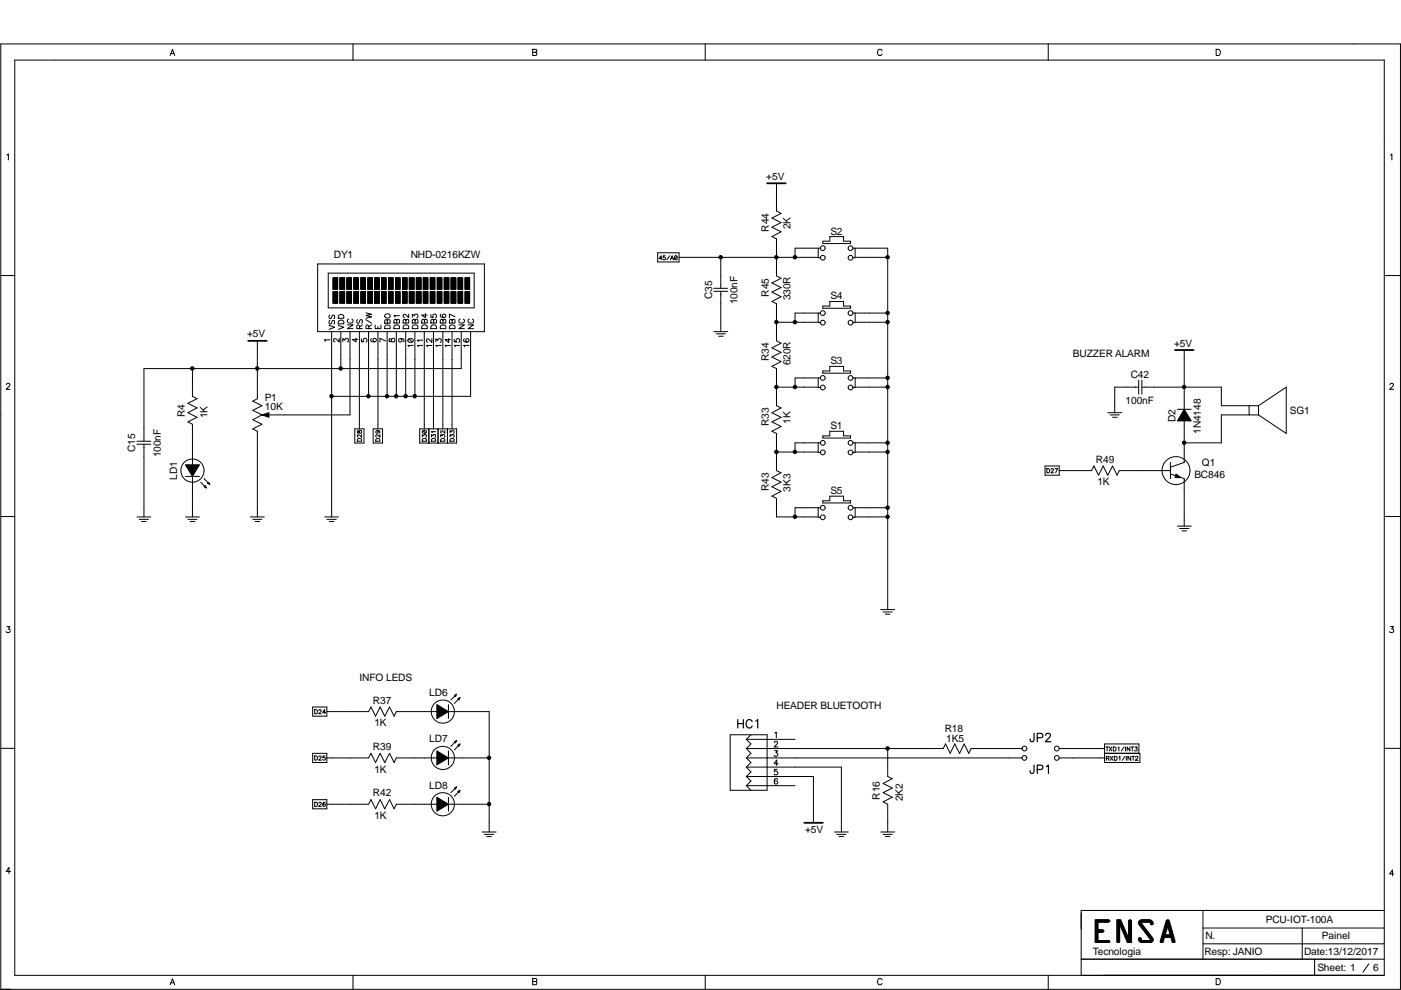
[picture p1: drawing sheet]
<svg xmlns="http://www.w3.org/2000/svg" width="297mm" height="210mm" viewBox="0 0 297 210" stroke-linecap="round" stroke-linejoin="round" font-family="sans-serif">
<g fill="none" stroke="#000" stroke-width=".21">
<path d="M.2 9.3h296.7v200.5h-296.7zM3.1 12.7h290.4v194.1h-290.4zM36.1 11.8l.5-1.3 .4 1.3M36.2 11.3h.7M74.8 9.3v3.4M112.9 10.5h.8l.1 .2-.3 .4 .3 .2-.1 .4-.8 .1zM112.9 11.1h.6M149.5 9.3v3.4M187 10.8a.58 .58 0 0 0-.8-.2 .58 .58 0 0 0-.1 .9l.3 .3 .4-.1 .2-.2M222.2 9.3v3.4M257.8 10.5a.72 .72 0 0 1 .9 .3 .72 .72 0 0 1-.2 .9l-.7 .1zM1.5 32.9l.3-.3v1.3"/>
<path d="M164.6 38.9v5.8l1 .6-1.9 .9 1.9 1-1.9 1 1.9 .9-1.9 1.1 .9 .4v7.9l1 .5-1.9 1 1.9 1-1.9 .9 1.9 1-1.9 1 .9 .5v7.9l1 .5-1.9 .9 1.9 1-1.9 1 1.9 1-1.9 1 .9 .4v7.9l1 .5-1.9 1 1.9 1-1.9 1 1.9 .9-1.9 1 .9 .5v7.9l1 .4-1.9 1.1 1.9 .9-1.9 1 1.9 1-1.9 1 .9 .5v3.9h8.9v-1.9M294.8 32.9l.3-.3v1.3M.2 58.4h2.9M67.3 56h35.4v14.3h-35.4zM69.6 57.9h30.9v7.4h-30.9zM70.6 58.9h1v2.4h-1zM72 58.9h1.1v2.4h-1.1zM73.5 58.9h1v2.4h-1zM75 58.9h1v2.4h-1zM76.5 58.9h1v2.4h-1zM78 58.9h.9v2.4h-.9zM79.4 58.9h1v2.4h-1z"/>
<path d="M80.9 58.9h1v2.4h-1zM82.4 58.9h1v2.4h-1zM83.9 58.9h.9v2.4h-.9zM85.3 58.9h1v2.4h-1zM86.8 58.9h1v2.4h-1zM88.3 58.9h1v2.4h-1zM89.7 58.9h1v2.4h-1zM91.2 58.9h1v2.4h-1zM92.7 58.9h1v2.4h-1zM94.2 58.9h1v2.4h-1zM95.6 58.9h1v2.4h-1zM97.1 58.9h1v2.4h-1z"/>
<path d="M98.6 58.9h1v2.4h-1zM139.4 53.6h4.6v1.9h-4.6zM140.4 54.8h-.7l.5-.6v.9M141.1 54.2h-.5v.4a.32 .32 0 0 1 .5 0 .32 .32 0 0 1-.1 .5l-.5-.2M142 54.2l-.6 .9M142.2 55.1l.3-.9 .3 .9M142.3 54.8h.4M143.1 54.3a.44 .44 0 0 1 .5 .2 .44 .44 0 0 1-.1 .6l-.5-.2zM143.5 54.4l-.5 .5M152.8 54.6v6.5M173.5 52.6v2h-29.5M173.5 54.7h.4"/>
<path d="M173.9 52.6h-5.3v2M174.5 51.1h1.4v-.9h3v.9h1.4v.5h-5.8zM180.8 52.6h7.4v76.6M180.8 54.7h.5M181.3 52.6v2h6.9M293.5 58.4h3.4M40.8 78.1v5.9l1 .5-2 1 2 1-2 1 2 1-2 1 1 .5v8.6M54.6 72.3v12.2l-1 .5 1.9 1-1.9 1 1.9 1M69.8 69l1.1 .4-1.1 .4M69.9 67.9l-.1 .3v.4l.4 .1 .2-.7 .4-.1 .1 .3-.1 .5M69.9 66.8l-.1 .3v.4h.4l.2-.6 .4-.1 .1 .3-.1 .5M70 72.1h-1.2l.2 .2"/>
<path d="M70.3 70.3v39.3M70.6 61.8h1v2.5h-1zM71.7 69l1.2 .4-1.2 .4M71.9 68l.3-.1 .5 .1 .2 .7h-1.2zM71.9 66.8l.3-.1 .5 .1 .2 .7h-1.2zM71.9 71.7v.8l-.7-.7h-.4l-.1 .5 .3 .2M72 61.8h1.1v2.5h-1.1zM72.3 70.3v7.8M72.7 72.4v-.6l.4 .3v-.1a.4 .4 0 0 1 .7-.1 .4 .4 0 0 1-.1 .6M73.5 61.8h1v2.5h-1zM73.7 68.9h1.1l-1.1 .8h1.1M74 67.6a.43 .43 0 0 0-.3 .5 .43 .43 0 0 0 .4 .4h.3a.44 .44 0 0 0 .4-.4 .44 .44 0 0 0-.2-.5"/>
<path d="M74.2 70.3v17.7h-18.7M75 61.8h1v2.5h-1zM75.5 71.7v.8l-.8-.5h1.2M75.8 67.8l-.2 .2 .2 .5h.3l.2-.6h.5v.4l-.1 .2M76.2 70.3v20.6M76.2 69.7v-.7l-.2-.1-.3 .1-.1 .7h1.2M76.5 61.8h1v2.5h-1zM76.6 71.8v.6l.5 .1a.43 .43 0 0 1 0-.7 .43 .43 0 0 1 .6 .1 .43 .43 0 0 1-.1 .6M76.8 68.9l-.6 .4M77.6 66.3l1.2 .3-1.2 .3 1.2 .3-1.2 .3M77.6 67.8l1.2 .7M78 61.8h.9v2.5h-.9z"/>
<path d="M78.1 70.3v13.7M78.2 69.7v-.5l-.4-.3-.2 .3v.5h1.2M78.8 71.8l-.2 .2a.58 .58 0 0 0 .6 .5 .58 .58 0 0 0 .6-.6 .38 .38 0 0 0-.7 0 .38 .38 0 0 0 .3 .6M78.8 68.9l-.6 .4M79.4 61.8h1v2.5h-1zM79.5 68.9v.8h1.3v-.8M80.1 69.2v.5M80.1 70.3v20.6M80.9 61.8h1v2.5h-1zM81.6 69.1a.65 .65 0 0 1 1.1 .2v.4h-1.1zM81.6 67.9l.3-.1 .2 .2 .2-.2h.3l.1 .7h-1.1zM81.6 66.8a.58 .58 0 0 1 .7-.3 .58 .58 0 0 1 .4 .7 .58 .58 0 0 1-.7 .2 .58 .58 0 0 1-.4-.6z"/>
<path d="M81.7 72.3l-1.1-.6v.8M82.1 70.3v13.7M82.1 68v.5M82.4 61.8h1v2.5h-1zM82.5 71.8v.6h.4l.2-.5 .2-.2 .3 .1 .1 .5a.39 .39 0 0 1-.5 .2 .39 .39 0 0 1-.2-.5l-.2-.2zM83.6 67.8l.3-.1 .2 .3 .1-.2 .3-.1 .2 .1v.7h-1.2zM83.7 69l.3-.1 .5 .1 .2 .7h-1.2zM83.9 61.8h.9v2.5h-.9zM84 70.3v13.7M84.1 68v.5M84.7 66.9h-1.2l.3 .3M84.9 71.8a.36 .36 0 0 1 .3 .5 .36 .36 0 0 1-.6 .1 .36 .36 0 0 1 .1-.6h.2a.54 .54 0 0 1 .8 .5l-.2 .2"/>
<path d="M85.3 61.8h1v2.5h-1zM85.6 67.8l.2-.1 .3 .3v-.2l.3-.1 .2 .1 .1 .7h-1.2zM85.6 69l.3-.1 .6 .1 .2 .7h-1.2zM86 70.3v13.7M86.1 68v.5M86.5 72l.5-.2a.47 .47 0 0 1 .6 .5 .61 .61 0 0 1-.6 .3 .61 .61 0 0 1-.5-.5zM86.7 66.6v.8l-.8-.7h-.3l-.1 .4 .3 .2M86.7 71.8l.7 .7M86.8 61.8h1v2.5h-1zM87.4 67.3v-.7l.5 .4a.39 .39 0 0 1 .6-.3 .39 .39 0 0 1-.1 .7M87.5 67.8l.3-.1 .2 .3 .1-.2 .3-.1 .2 .1v.7h-1.2zM87.6 69l.3-.1 .5 .1 .2 .7h-1.2z"/>
<path d="M87.6 73.2h-1.1l.2 .3M88 70.3v13.7M88 68v.5M88.3 61.8h1v2.5h-1zM89.5 67.8l.2-.1 .3 .3 .1-.2 .3-.1 .1 .1 .1 .7h-1.2zM89.6 69l.3-.1 .5 .1 .2 .7h-1.2zM89.6 73.2h-1.1l.2 .3M89.6 72.1h-1.1l.2 .3M89.7 61.8h1v2.5h-1zM90 70.3v20.6M90 68v.5M90.2 66.5v.9l-.8-.6h1.2"/>
<path d="M91.2 61.8h1v2.5h-1zM91.4 66.7v.6h.5a.41 .41 0 0 1-.1-.6 .41 .41 0 0 1 .7 .1 .41 .41 0 0 1-.2 .6M91.4 67.8l.3-.1 .2 .3 .1-.2 .3-.1 .2 .1v.7h-1.1zM91.5 69l.3-.1 .6 .1 .1 .7h-1.1zM91.6 73.2h-1.2l.2 .3M91.6 71.8v.8l-.8-.8-.4 .3 .1 .3 .2 .1M91.9 70.3v20.6M91.9 68v.5M92.4 72.5v-.7l.4 .4a.41 .41 0 0 1 .4-.4 .41 .41 0 0 1 .4 .3 .41 .41 0 0 1-.3 .5M92.7 61.8h1v2.5h-1zM93.4 67.8l.3-.1 .2 .3 .1-.2 .3-.1 .2 .1v.7h-1.2zM93.5 69l.3-.1 .6 .1 .1 .7h-1.2z"/>
<path d="M93.5 66.6l-.1 .1a.37 .37 0 0 0 .2 .6h.5a.36 .36 0 0 0 .4-.5 .36 .36 0 0 0-.6-.1 .36 .36 0 0 0 .1 .6h.1M93.6 73.2h-1.2l.2 .3M93.9 70.3v20.6M93.9 68v.5M94.2 61.8h1v2.5h-1zM95.1 71.8v.8l-.7-.6h1.1M95.4 67.8l.2-.1 .3 .3 .1-.2 .3-.1 .1 .1 .1 .7h-1.2zM95.5 69l.3-.1 .5 .1 .2 .7h-1.2zM95.5 73.2h-1.1l.2 .3M95.6 61.8h1v2.5h-1zM95.8 70.3v20.6M95.9 68v.5"/>
<path d="M96.3 71.9v.6h.5a.42 .42 0 0 1 0-.6 .42 .42 0 0 1 .7 .1 .42 .42 0 0 1-.3 .6M96.5 67.1l-1.2-.5v.8M97.1 61.8h1v2.5h-1zM97.3 68.9h1.2l-1.2 .8h1.2M97.4 73.2h-1.1l.2 .3M97.6 67.6a.43 .43 0 0 0-.3 .5 .43 .43 0 0 0 .4 .4h.3a.44 .44 0 0 0 .5-.4 .44 .44 0 0 0-.3-.5M97.8 70.3v7.8h-67.3v15.5M98.5 71.8l-.2 .1a.56 .56 0 0 0 .5 .7 .56 .56 0 0 0 .6-.4 .36 .36 0 0 0-.3-.4 .36 .36 0 0 0-.4 .3 .36 .36 0 0 0 .4 .4M98.6 61.8h1v2.5h-1zM99.2 68.9h1.2l-1.2 .8h1.2M99.4 73.2h-1.1l.2 .3M99.5 67.6a.43 .43 0 0 0-.3 .5 .43 .43 0 0 0 .5 .4h.3a.44 .44 0 0 0 .4-.4 .44 .44 0 0 0-.2-.5"/>
<path d="M99.8 70.3v13.7h-29.5M151.3 70.3h3M151.3 61.1h3M151.3 61.8h3M151.8 70.8h2M152.4 71.3h.9M152.8 61.8v8.5M173.5 66.4v1.9h-8.9M173.5 68.4h.4M173.9 66.4h-5.3v1.9M174.5 64.9h1.4v-1h3v1h1.4v.5h-5.8zM174.5 78.7h1.4v-1h3v1h1.4v.4h-5.8z"/>
<path d="M180.8 66.4h7.4M180.8 68.4h.5M181.3 66.4v1.9h6.9M251.1 74.2v12.6M1.4 81.6l.1-.3h.4l.2 .4-.8 .8h.9M29 93.6h3M29 94.2h3M30.5 94.2v15.4M39.3 98.6h3l-1.5 2.4zM55.5 88l1.5-.5v1zM55.5 88l-1.9 1 1.9 1-1.9 .9 1 .5v18.2M75.2 90.9h2v3h-2z"/>
<path d="M75.8 93.1a.5 .5 0 0 1 .9 .2v.3h-.9zM75.8 91.4v.4h.2l.4-.5a.3 .3 0 0 1 .3 .3 .3 .3 0 0 1-.3 .3l-.3-.5zM76.7 92.1v.6l-.8-.5-.1 .3 .2 .2M79.1 90.9h2v3h-2zM79.7 93.1a.5 .5 0 0 1 .9 .2v.3h-.9zM80 91.3a.28 .28 0 0 1 .2 .4 .28 .28 0 0 1-.4 .1 .28 .28 0 0 1 0-.4h.7l-.1 .4M80.6 92.1v.6l-.8-.5-.1 .3 .2 .2M89 90.9h7.8v3h-7.8zM89.5 92.6v-.4l.4 .2a.3 .3 0 0 1 .4-.2 .3 .3 0 0 1 0 .5M89.6 93.1a.5 .5 0 0 1 .8 .2v.3h-.9zM89.6 91.4a.44 .44 0 0 1 .5-.2 .44 .44 0 0 1 .3 .5 .44 .44 0 0 1-.6 .2 .44 .44 0 0 1-.2-.5zM89.7 91.3l.6 .5"/>
<path d="M90.9 90.9v3M91.5 92.6v-.4l.3 .2a.3 .3 0 0 1 .5-.2 .3 .3 0 0 1-.1 .5M91.5 93.1a.5 .5 0 0 1 .9 .2v.3h-.9zM92.4 91.5h-.9l.1 .2M92.9 90.9v3M93.4 92.6v-.4l.4 .2a.3 .3 0 0 1 .4-.2 .3 .3 0 0 1-.1 .5M93.5 93.1a.5 .5 0 0 1 .8 .2v.3h-.9zM94.3 91.3v.6l-.7-.6-.2 .4 .2 .1M94.9 90.9v3M95.4 92.6v-.4l.4 .2a.3 .3 0 0 1 .4-.2 .3 .3 0 0 1-.1 .5M95.4 91.8v-.5l.4 .3a.3 .3 0 0 1 .4-.3 .3 .3 0 0 1-.1 .6M95.5 93.1a.5 .5 0 0 1 .8 .2v.3h-.9z"/>
<path d="M173.5 80.1v2h-8.9M173.5 93.9v1.9h-8.9M173.5 95.9h.4M173.5 82.2h.4M173.9 80.1h-5.3v2M173.9 93.9h-5.3v1.9M174.5 92.4h1.4v-1h3v1h1.4v.5h-5.8zM180.8 93.9h7.4M180.8 80.1h7.4M180.8 95.9h.5M180.8 82.2h.5M181.3 80.1v2h6.9"/>
<path d="M181.3 93.9v1.9h6.9M221.6 98.8h3v2h-3zM222 99.4h.2a.47 .47 0 0 1 .4 .4 .47 .47 0 0 1-.4 .4h-.2zM222.8 99.6l.2-.2 .3 .1-.5 .7h.6M223.6 99.4h.6l-.4 .8M224.6 99.8h6.8l.5-1 1 2 1-2 1 2 1-2 1 2 .4-1h10.9M234.9 87.5h2.9M235.4 88h1.9M235.9 88.5h1M241.4 82.1h-5.1v5.4M241.4 80.6v3M242.1 82.1h16.8v3.9h7.9"/>
<path d="M242.1 80.6v3M248.2 98v3.5M249.6 86.8h3M251.1 86.8l1.5 2.4h-3zM251.1 89.2v8.8l-2.9 1.1M264.8 86v2M266.8 88h-7.9v5.9h-7.8M266.8 86v2M266.8 86l5.9-3.9v9.8l-5.9-3.9M294.7 81.6l.1-.3h.4l.2 .4-.8 .8h.9M.2 109.5h2.9M29 109.6h3"/>
<path d="M29.5 110.1h2M30 110.6h1M39.3 109.6h3M39.3 101h3M39.8 110.1h2M40.3 110.6h1M40.8 101v8.6M42.5 102.2l1.3 1.3M43.3 103.2l.2-.2 .3 .5zM43.3 101.5l1.2 1.2M44 102.4l.2-.2 .3 .5zM53.1 109.6h2.9"/>
<path d="M53.6 110.1h1.9M54.1 110.6h1M68.8 109.6h3M69.3 110.1h2M69.8 110.6h1M173.5 109.7h.4M173.9 107.7h-5.3v1.9M174.5 106.2h1.4v-1h3v1h1.4v.4h-5.8zM180.8 107.7h7.4M180.8 109.7h.5M181.3 107.7v1.9h6.9M248.2 100.5l2.9 1v10"/>
<path d="M249.3 100.5l1.1 .8h-1.3zM249.6 111.5h3M250.1 112.1h2M250.6 112.6h1M293.5 109.5h3.4M1.4 132.8h.7l-.4 .5a.42 .42 0 0 1 .4 .6 .42 .42 0 0 1-.7 .2l-.1-.2M186.7 129.2h3M187.2 129.8h2M187.7 130.2h1M294.8 132.8h.6l-.3 .5a.42 .42 0 0 1 .4 .6 .42 .42 0 0 1-.7 .2l-.2-.2M.2 158.7h2.9M66.3 149.9h3v1.9h-3z"/>
<path d="M66.3 159.7h3v2h-3zM66.7 150.5h.3a.47 .47 0 0 1 .3 .4 .47 .47 0 0 1-.3 .4h-.3zM67.6 150.7l.2-.2 .3 .1-.5 .7h.6M69 151h-.6l.4-.5v.8M69.3 150.9h8.8l.6-1 .9 1.9 1-1.9 1 1.9 1-1.9 1 1.9 .4-.9h8.6M92.6 159.2l2.5 1.5-2.5 1.5zM92.6 149.4l2.5 1.5-2.5 1.5zM95.1 150.9h8.6v25.5M95.1 149.4v3M95.1 159.2v3M96.3 157.3l.5-.3-.2 .5zM96.3 147.4l.5-.2-.2 .5z"/>
<path d="M96.8 157l-1.2 1.2M96.8 147.2l-1.2 1.2M97.1 158l.4-.3-.2 .5zM97.1 148.2l.4-.3-.2 .5zM97.5 157.7l-1.2 1.3M97.5 147.9l-1.2 1.2M154.8 155.8h7.8v11.8h-7.8zM158.2 158.7h41.8l.5-1 1 2 .9-2 1.1 2 .9-2 1 2 .5-1h10.8M158.2 156.8h10.4M158.2 158.7l1 1-1 1M158.2 156.8l1 .9-1 1M159.2 155.8l-1 1"/>
<path d="M164.2 157.5l.2-.3 .4 .1v.3l-.7 .8h.8M164.2 159.2h.6l-.3 .4h.2a.4 .4 0 0 1 .1 .7 .4 .4 0 0 1-.7-.2M164.3 155.4l.3-.2v1.2M188.2 158.7v5.9l1 .5-2 1 2 1-2 1 2 .9-2 1 1 .5v5.9M224.6 158.7h9.6M234.2 159.7h7.5v2h-7.5v-4h7.3v2M234.4 158.4h.6M234.7 158.4v.8M235.2 158.4l.6 .8M235.8 158.4l-.6 .8M236 158.4h.3a.5 .5 0 0 1 .2 .8h-.5zM237 158.5l.2-.1v.8"/>
<path d="M238.3 158.4l-.6 .8M238.6 158.4v.8M239.6 158.4v.8l-.6-.8v.8M239.8 158.4h.6M240.1 158.4v.8M240.6 158.4h.5l-.3 .3h.2l.1 .3-.1 .2-.5-.1M293.5 158.7h3.4M66.3 169.5h3v2h-3zM66.7 170.1h.3a.47 .47 0 0 1 .3 .4 .47 .47 0 0 1-.3 .5h-.3zM66.7 160.3h.3a.47 .47 0 0 1 .3 .4 .47 .47 0 0 1-.3 .5h-.3zM67.6 170.3l.2-.2 .3 .2-.5 .7h.6M67.6 160.5l.2-.2 .3 .1-.5 .8h.6"/>
<path d="M68.9 160.3h-.4l-.1 .4a.31 .31 0 0 1 .5-.1 .31 .31 0 0 1 0 .5 .31 .31 0 0 1-.5-.1M69 170.2l-.1-.1a.39 .39 0 0 0-.5 .4 .39 .39 0 0 0 .6 .4 .28 .28 0 0 0-.2-.5 .28 .28 0 0 0-.4 .3M69.3 170.5h8.8l.6-1 .9 2 1-2 1 2 1-2 1 2 .4-1h8.6M69.3 160.7h8.8l.6-1 .9 2 1-2 1 2 1-2 1 2 .4-1h8.6M92.6 169l2.5 1.5-2.5 1.5zM95.1 170.5h8.6M95.1 160.7h8.6M95.1 169v3M96.3 167.1l.5-.3-.2 .5zM96.8 166.8l-1.2 1.3M97.1 167.8l.4-.2-.2 .5zM97.5 167.6l-1.2 1.2"/>
<path d="M102.2 176.4h3M102.7 176.9h2M103.2 177.4h1M158.2 162.6h20.2v13.8M158.2 164.6h14.3v9.9M158.2 160.7h58.5M158.2 166.6h10.4M158.2 164.6l1 1-1 1M158.2 162.6l1 1.1-1 .9M158.2 160.7l1 1-1 .9M158.2 166.6l1 1M164.8 163.1h-.6v.5a.43 .43 0 0 1 .6 0 .43 .43 0 0 1 0 .6 .43 .43 0 0 1-.7-.1"/>
<path d="M164.8 165.2l-.2-.1a.58 .58 0 0 0-.5 .6 .58 .58 0 0 0 .7 .5 .38 .38 0 0 0-.1-.6 .38 .38 0 0 0-.5 .3M165 161.9h-.9l.6-.8v1.2M176.9 176.4h3M177.4 176.9h2M177.9 177.4h1M186.7 176.4h3M187.2 176.9h2M187.7 177.4h1M224.6 160.7h9.6M234.6 160.8l.5-.1v-.3h-.5v.8M234.9 160.8l.3 .4M235.4 160.4l.6 .8"/>
<path d="M236 160.4l-.6 .8M236.3 160.4h.3a.5 .5 0 0 1 .1 .8h-.4zM237.2 160.5l.2-.1v.8M238.5 160.4l-.5 .8M238.8 160.4v.8M239.7 160.4v.8l-.6-.8v.8M239.9 160.4h.6M240.2 160.4v.8M240.7 160.6l.2-.2 .4 .1-.6 .7h.6M2.2 184.8h-.9l.6-.9v1.3M255.1 193v10.4M255.1 196.8h38.4"/>
<path d="M276.1 196.8v6.6M293.5 193h-64.3v13.8M295.6 185.3h-1l.6-.9v1.3M36.1 208.8l.5-1.3 .4 1.3M36.2 208.4h.7M74.8 206.8v3M112.9 207.5h.8l.1 .2-.3 .4 .3 .3-.1 .3-.8 .1zM112.9 208.1h.6M149.5 206.8v3M187 207.8a.58 .58 0 0 0-.8-.2 .58 .58 0 0 0-.1 .9l.3 .3 .4-.1 .2-.2M222.2 206.8v3M229.2 203.4h64.3"/>
<path d="M255.1 200.1h38.4M257.8 207.5a.72 .72 0 0 1 .9 .3 .72 .72 0 0 1-.2 .9l-.7 .1zM278.7 203.4v3.4M290.2 204.3l-1.2 1.8"/>
<circle cx="152.8" cy="54.5" r=".37"/>
<circle cx="164.6" cy="54.5" r=".37"/>
<circle cx="168.5" cy="54.5" r=".37"/>
<circle cx="174.4" cy="52.6" r=".5"/>
<circle cx="174.4" cy="54.6" r=".5"/>
<circle cx="180.3" cy="52.6" r=".51"/>
<circle cx="180.3" cy="54.6" r=".51"/>
<circle cx="188.2" cy="54.5" r=".37"/>
<circle cx="40.8" cy="78.1" r=".37"/>
<circle cx="54.5" cy="78.1" r=".37"/>
<circle cx="72.2" cy="78.1" r=".37"/>
<circle cx="164.6" cy="68.3" r=".37"/>
<circle cx="168.5" cy="68.3" r=".37"/>
<circle cx="174.4" cy="68.4" r=".5"/>
<circle cx="174.4" cy="66.4" r=".5"/>
<circle cx="180.3" cy="66.4" r=".51"/>
<circle cx="180.3" cy="68.4" r=".51"/>
<circle cx="188.2" cy="68.3" r=".37"/>
<circle cx="188.2" cy="66.4" r=".37"/>
<circle cx="40.8" cy="99.8" r="2.46"/>
<circle cx="70.3" cy="84" r=".37"/>
<circle cx="78.1" cy="84" r=".37"/>
<circle cx="82.1" cy="84" r=".37"/>
<circle cx="84" cy="84" r=".37"/>
<circle cx="86" cy="84" r=".37"/>
<circle cx="87.9" cy="84" r=".37"/>
<circle cx="164.6" cy="95.8" r=".37"/>
<circle cx="164.6" cy="82.1" r=".37"/>
<circle cx="168.5" cy="82.1" r=".37"/>
<circle cx="168.5" cy="95.8" r=".37"/>
<circle cx="174.4" cy="82.2" r=".5"/>
<circle cx="174.4" cy="93.9" r=".5"/>
<circle cx="174.4" cy="95.9" r=".5"/>
<circle cx="174.4" cy="80.1" r=".5"/>
<circle cx="180.3" cy="80.1" r=".51"/>
<circle cx="180.3" cy="93.9" r=".51"/>
<circle cx="180.3" cy="95.9" r=".51"/>
<circle cx="180.3" cy="82.2" r=".51"/>
<circle cx="188.2" cy="95.8" r=".37"/>
<circle cx="188.2" cy="80.1" r=".37"/>
<circle cx="188.2" cy="82.1" r=".37"/>
<circle cx="188.2" cy="93.9" r=".37"/>
<circle cx="249.3" cy="99.8" r="2.96"/>
<circle cx="251" cy="93.9" r=".37"/>
<circle cx="251" cy="82.1" r=".37"/>
<circle cx="168.5" cy="109.6" r=".37"/>
<circle cx="174.4" cy="109.7" r=".5"/>
<circle cx="174.4" cy="107.6" r=".5"/>
<circle cx="180.3" cy="109.7" r=".51"/>
<circle cx="180.3" cy="107.6" r=".51"/>
<circle cx="188.2" cy="107.6" r=".37"/>
<circle cx="188.2" cy="109.6" r=".37"/>
<circle cx="93.9" cy="150.9" r="2.46"/>
<circle cx="188.2" cy="158.7" r=".37"/>
<circle cx="217.2" cy="158.7" r=".5"/>
<circle cx="224.1" cy="158.7" r=".51"/>
<circle cx="93.9" cy="160.7" r="2.46"/>
<circle cx="93.9" cy="170.5" r="2.46"/>
<circle cx="103.7" cy="160.7" r=".37"/>
<circle cx="103.7" cy="170.5" r=".37"/>
<circle cx="217.2" cy="160.7" r=".5"/>
<circle cx="224.1" cy="160.7" r=".51"/>
</g>
<g fill="#000">
<path d="M55.5 88l1.5-.5v1zM251.1 86.8l1.5 2.4h-3zM39.3 98.6h3l-1.5 2.4zM43.3 103.2l.2-.2 .3 .5zM44 102.4l.2-.2 .3 .5zM249.3 100.5l1.1 .8h-1.3zM92.6 149.4l2.5 1.5-2.5 1.5zM96.3 157.3l.5-.3-.2 .5zM96.3 147.4l.5-.2-.2 .5zM97.1 158l.4-.3-.2 .5zM97.1 148.2l.4-.3-.2 .5zM92.6 159.2l2.5 1.5-2.5 1.5z"/>
<path d="M92.6 169l2.5 1.5-2.5 1.5zM96.3 167.1l.5-.3-.2 .5zM97.1 167.8l.4-.2-.2 .5z"/>
<path d="M70.6 58.9h1v2.4h-1z" fill-rule="evenodd"/>
<path d="M70.6 58.9h1v2.4h-1z" fill-rule="evenodd"/>
<path d="M72 58.9h1.1v2.4h-1.1z" fill-rule="evenodd"/>
<path d="M72 58.9h1.1v2.4h-1.1z" fill-rule="evenodd"/>
<path d="M73.5 58.9h1v2.4h-1z" fill-rule="evenodd"/>
<path d="M73.5 58.9h1v2.4h-1z" fill-rule="evenodd"/>
<path d="M75 58.9h1v2.4h-1z" fill-rule="evenodd"/>
<path d="M75 58.9h1v2.4h-1z" fill-rule="evenodd"/>
<path d="M76.5 58.9h1v2.4h-1z" fill-rule="evenodd"/>
<path d="M76.5 58.9h1v2.4h-1z" fill-rule="evenodd"/>
<path d="M78 58.9h.9v2.4h-.9z" fill-rule="evenodd"/>
<path d="M78 58.9h.9v2.4h-.9z" fill-rule="evenodd"/>
<path d="M79.4 58.9h1v2.4h-1z" fill-rule="evenodd"/>
<path d="M79.4 58.9h1v2.4h-1z" fill-rule="evenodd"/>
<path d="M80.9 58.9h1v2.4h-1z" fill-rule="evenodd"/>
<path d="M80.9 58.9h1v2.4h-1z" fill-rule="evenodd"/>
<path d="M82.4 58.9h1v2.4h-1z" fill-rule="evenodd"/>
<path d="M82.4 58.9h1v2.4h-1z" fill-rule="evenodd"/>
<path d="M83.9 58.9h.9v2.4h-.9z" fill-rule="evenodd"/>
<path d="M83.9 58.9h.9v2.4h-.9z" fill-rule="evenodd"/>
<path d="M85.3 58.9h1v2.4h-1z" fill-rule="evenodd"/>
<path d="M85.3 58.9h1v2.4h-1z" fill-rule="evenodd"/>
<path d="M86.8 58.9h1v2.4h-1z" fill-rule="evenodd"/>
<path d="M86.8 58.9h1v2.4h-1z" fill-rule="evenodd"/>
<path d="M88.3 58.9h1v2.4h-1z" fill-rule="evenodd"/>
<path d="M88.3 58.9h1v2.4h-1z" fill-rule="evenodd"/>
<path d="M89.7 58.9h1v2.4h-1z" fill-rule="evenodd"/>
<path d="M89.7 58.9h1v2.4h-1z" fill-rule="evenodd"/>
<path d="M91.2 58.9h1v2.4h-1z" fill-rule="evenodd"/>
<path d="M91.2 58.9h1v2.4h-1z" fill-rule="evenodd"/>
<path d="M92.7 58.9h1v2.4h-1z" fill-rule="evenodd"/>
<path d="M92.7 58.9h1v2.4h-1z" fill-rule="evenodd"/>
<path d="M94.2 58.9h1v2.4h-1z" fill-rule="evenodd"/>
<path d="M94.2 58.9h1v2.4h-1z" fill-rule="evenodd"/>
<path d="M95.6 58.9h1v2.4h-1z" fill-rule="evenodd"/>
<path d="M95.6 58.9h1v2.4h-1z" fill-rule="evenodd"/>
<path d="M97.1 58.9h1v2.4h-1z" fill-rule="evenodd"/>
<path d="M97.1 58.9h1v2.4h-1z" fill-rule="evenodd"/>
<path d="M98.6 58.9h1v2.4h-1z" fill-rule="evenodd"/>
<path d="M98.6 58.9h1v2.4h-1z" fill-rule="evenodd"/>
<path d="M70.6 61.8h1v2.5h-1z" fill-rule="evenodd"/>
<path d="M70.6 61.8h1v2.5h-1z" fill-rule="evenodd"/>
<path d="M72 61.8h1.1v2.5h-1.1z" fill-rule="evenodd"/>
<path d="M72 61.8h1.1v2.5h-1.1z" fill-rule="evenodd"/>
<path d="M73.5 61.8h1v2.5h-1z" fill-rule="evenodd"/>
<path d="M73.5 61.8h1v2.5h-1z" fill-rule="evenodd"/>
<path d="M75 61.8h1v2.5h-1z" fill-rule="evenodd"/>
<path d="M75 61.8h1v2.5h-1z" fill-rule="evenodd"/>
<path d="M76.5 61.8h1v2.5h-1z" fill-rule="evenodd"/>
<path d="M76.5 61.8h1v2.5h-1z" fill-rule="evenodd"/>
<path d="M78 61.8h.9v2.5h-.9z" fill-rule="evenodd"/>
<path d="M78 61.8h.9v2.5h-.9z" fill-rule="evenodd"/>
<path d="M79.4 61.8h1v2.5h-1z" fill-rule="evenodd"/>
<path d="M79.4 61.8h1v2.5h-1z" fill-rule="evenodd"/>
<path d="M80.9 61.8h1v2.5h-1z" fill-rule="evenodd"/>
<path d="M80.9 61.8h1v2.5h-1z" fill-rule="evenodd"/>
<path d="M82.4 61.8h1v2.5h-1z" fill-rule="evenodd"/>
<path d="M82.4 61.8h1v2.5h-1z" fill-rule="evenodd"/>
<path d="M83.9 61.8h.9v2.5h-.9z" fill-rule="evenodd"/>
<path d="M83.9 61.8h.9v2.5h-.9z" fill-rule="evenodd"/>
<path d="M85.3 61.8h1v2.5h-1z" fill-rule="evenodd"/>
<path d="M85.3 61.8h1v2.5h-1z" fill-rule="evenodd"/>
<path d="M86.8 61.8h1v2.5h-1z" fill-rule="evenodd"/>
<path d="M86.8 61.8h1v2.5h-1z" fill-rule="evenodd"/>
<path d="M88.3 61.8h1v2.5h-1z" fill-rule="evenodd"/>
<path d="M88.3 61.8h1v2.5h-1z" fill-rule="evenodd"/>
<path d="M89.7 61.8h1v2.5h-1z" fill-rule="evenodd"/>
<path d="M89.7 61.8h1v2.5h-1z" fill-rule="evenodd"/>
<path d="M91.2 61.8h1v2.5h-1z" fill-rule="evenodd"/>
<path d="M91.2 61.8h1v2.5h-1z" fill-rule="evenodd"/>
<path d="M92.7 61.8h1v2.5h-1z" fill-rule="evenodd"/>
<path d="M92.7 61.8h1v2.5h-1z" fill-rule="evenodd"/>
<path d="M94.2 61.8h1v2.5h-1z" fill-rule="evenodd"/>
<path d="M94.2 61.8h1v2.5h-1z" fill-rule="evenodd"/>
<path d="M95.6 61.8h1v2.5h-1z" fill-rule="evenodd"/>
<path d="M95.6 61.8h1v2.5h-1z" fill-rule="evenodd"/>
<path d="M97.1 61.8h1v2.5h-1z" fill-rule="evenodd"/>
<path d="M97.1 61.8h1v2.5h-1z" fill-rule="evenodd"/>
<path d="M98.6 61.8h1v2.5h-1z" fill-rule="evenodd"/>
<path d="M98.6 61.8h1v2.5h-1z" fill-rule="evenodd"/>
<circle cx="152.8" cy="54.5" r=".37"/>
<circle cx="164.6" cy="54.5" r=".37"/>
<circle cx="168.5" cy="54.5" r=".37"/>
<circle cx="188.2" cy="54.5" r=".37"/>
<circle cx="40.8" cy="78.1" r=".37"/>
<circle cx="54.5" cy="78.1" r=".37"/>
<circle cx="72.2" cy="78.1" r=".37"/>
<circle cx="164.6" cy="68.3" r=".37"/>
<circle cx="168.5" cy="68.3" r=".37"/>
<circle cx="188.2" cy="68.3" r=".37"/>
<circle cx="188.2" cy="66.4" r=".37"/>
<circle cx="70.3" cy="84" r=".37"/>
<circle cx="78.1" cy="84" r=".37"/>
<circle cx="82.1" cy="84" r=".37"/>
<circle cx="84" cy="84" r=".37"/>
<circle cx="86" cy="84" r=".37"/>
<circle cx="87.9" cy="84" r=".37"/>
<circle cx="164.6" cy="95.8" r=".37"/>
<circle cx="164.6" cy="82.1" r=".37"/>
<circle cx="168.5" cy="82.1" r=".37"/>
<circle cx="168.5" cy="95.8" r=".37"/>
<circle cx="188.2" cy="95.8" r=".37"/>
<circle cx="188.2" cy="80.1" r=".37"/>
<circle cx="188.2" cy="82.1" r=".37"/>
<circle cx="188.2" cy="93.9" r=".37"/>
<circle cx="251" cy="93.9" r=".37"/>
<circle cx="251" cy="82.1" r=".37"/>
<circle cx="168.5" cy="109.6" r=".37"/>
<circle cx="188.2" cy="107.6" r=".37"/>
<circle cx="188.2" cy="109.6" r=".37"/>
<circle cx="188.2" cy="158.7" r=".37"/>
<circle cx="103.7" cy="160.7" r=".37"/>
<circle cx="103.7" cy="170.5" r=".37"/>
</g>
<path d="M156.4 152.6v1.7M156.4 153.4h1.2M157.6 152.6v1.7M159.5 153a.65 .65 0 0 0-.8-.4 .65 .65 0 0 0-.5 .6v.5a.65 .65 0 0 0 .5 .7 .65 .65 0 0 0 .8-.5M160.2 152.9l.5-.3v1.7M219.2 155.5v1.6l-.3 .2-.3-.1-.2-.5M219.9 156.4h.8a.47 .47 0 0 0 .4-.4 .47 .47 0 0 0-.4-.5h-.8v1.8M221.7 155.9l.3-.4 .6 .2a.55 .55 0 0 1-.1 .7l-.9 .9h1.2M219.2 162.2v1.6l-.3 .2-.3-.1-.2-.5M219.9 163.2h.8a.47 .47 0 0 0 .4-.5 .47 .47 0 0 0-.4-.5h-.8v1.8M221.9 162.6l.4-.4v1.8" fill="none" stroke="#000" stroke-width=".25"/>
<path d="M162.6 38.9h4M52.6 72.3h4M249.1 74.2h4M170.5 174.5h4" fill="none" stroke="#000" stroke-width=".38"/>
<text font-size="7.6" x="231.5" y="199.9">ENSA</text>
<g font-size="2.2">
<text x="162.5" y="38.1">+5V</text>
<text x="163" y="49.1" transform="rotate(-90 163 49.1)">R44</text>
<text x="167.6" y="48.6" transform="rotate(-90 167.6 48.6)">2K</text>
<text x="176.1" y="49.7">S2</text>
<text x="70.8" y="54.7">DY1</text>
<text x="87.1" y="54.7">NHD-0216KZW</text>
<text x="151" y="63.5" transform="rotate(-90 151 63.5)">C35</text>
<text x="156.4" y="64.6" transform="rotate(-90 156.4 64.6)">100nF</text>
<text x="163" y="62.9" transform="rotate(-90 163 62.9)">R45</text>
<text x="167.6" y="63.7" transform="rotate(-90 167.6 63.7)">330R</text>
<text x="176.1" y="63.5">S4</text>
<text x="52.4" y="71.5">+5V</text>
<text x="163" y="76.6" transform="rotate(-90 163 76.6)">R34</text>
<text x="167.6" y="77.5" transform="rotate(-90 167.6 77.5)">620R</text>
<text x="176.1" y="77.3">S3</text>
<text x="227.5" y="75.7">BUZZER ALARM</text>
<text x="248.9" y="73.5">+5V</text>
<text x="239.7" y="80.2">C42</text>
<text x="39.2" y="88.4" transform="rotate(-90 39.2 88.4)">R4</text>
<text x="44" y="88.7" transform="rotate(-90 44 88.7)">1K</text>
<text x="56.1" y="84.9">P1</text>
<text x="56.2" y="87">10K</text>
<text x="167.6" y="89.9" transform="rotate(-90 167.6 89.9)">1K</text>
<text x="238.6" y="85.6">100nF</text>
<text x="249.3" y="89.6" transform="rotate(-90 249.3 89.6)">D2</text>
<text x="273.5" y="87.7">SG1</text>
<text x="28.7" y="95.9" transform="rotate(-90 28.7 95.9)">C15</text>
<text x="163" y="90.4" transform="rotate(-90 163 90.4)">R33</text>
<text x="176.1" y="91">S1</text>
<text x="254.6" y="92" transform="rotate(-90 254.6 92)">1N4148</text>
<text x="34.1" y="97" transform="rotate(-90 34.1 97)">100nF</text>
<text x="37.5" y="101.8" transform="rotate(-90 37.5 101.8)">LD1</text>
<text x="232.4" y="98.1">R49</text>
<text x="253.2" y="101.3">BC846</text>
<text x="254.8" y="98.9">Q1</text>
<text x="163" y="104.1" transform="rotate(-90 163 104.1)">R43</text>
<text x="167.6" y="104.3" transform="rotate(-90 167.6 104.3)">3K3</text>
<text x="176.1" y="104.8">S5</text>
<text x="232.7" y="102.9">1K</text>
<text x="76.2" y="144.5">INFO LEDS</text>
<text x="79.1" y="149.2">R37</text>
<text x="91" y="147.5">LD6</text>
<text x="79.4" y="154">1K</text>
<text x="164.6" y="150.4">HEADER BLUETOOTH</text>
<text x="200.3" y="155.3">R18</text>
<text x="79.1" y="159">R39</text>
<text x="91" y="157.4">LD7</text>
<text x="200.6" y="157.4">1K5</text>
<text x="79.4" y="163.8">1K</text>
<text x="91" y="167.2">LD8</text>
<text x="79.1" y="168.8">R42</text>
<text x="79.4" y="173.7">1K</text>
<text x="186.6" y="169.6" transform="rotate(-90 186.6 169.6)">R16</text>
<text x="191.4" y="169.9" transform="rotate(-90 191.4 169.9)">2K2</text>
<text x="170.7" y="176.6">+5V</text>
<text x="268.4" y="195.7">PCU-IOT-100A</text>
<text x="231.7" y="202.5">Tecnologia</text>
<text x="255.4" y="202.6">Resp: JANIO</text>
<text x="255.6" y="199.1">N.</text>
<text x="276.5" y="202.5">Date:13/12/2017</text>
<text x="280.3" y="199.2">Painel</text>
<text x="279.3" y="205.9">Sheet: 1</text>
<text x="291.2" y="205.9">6</text>
</g>
</svg>
